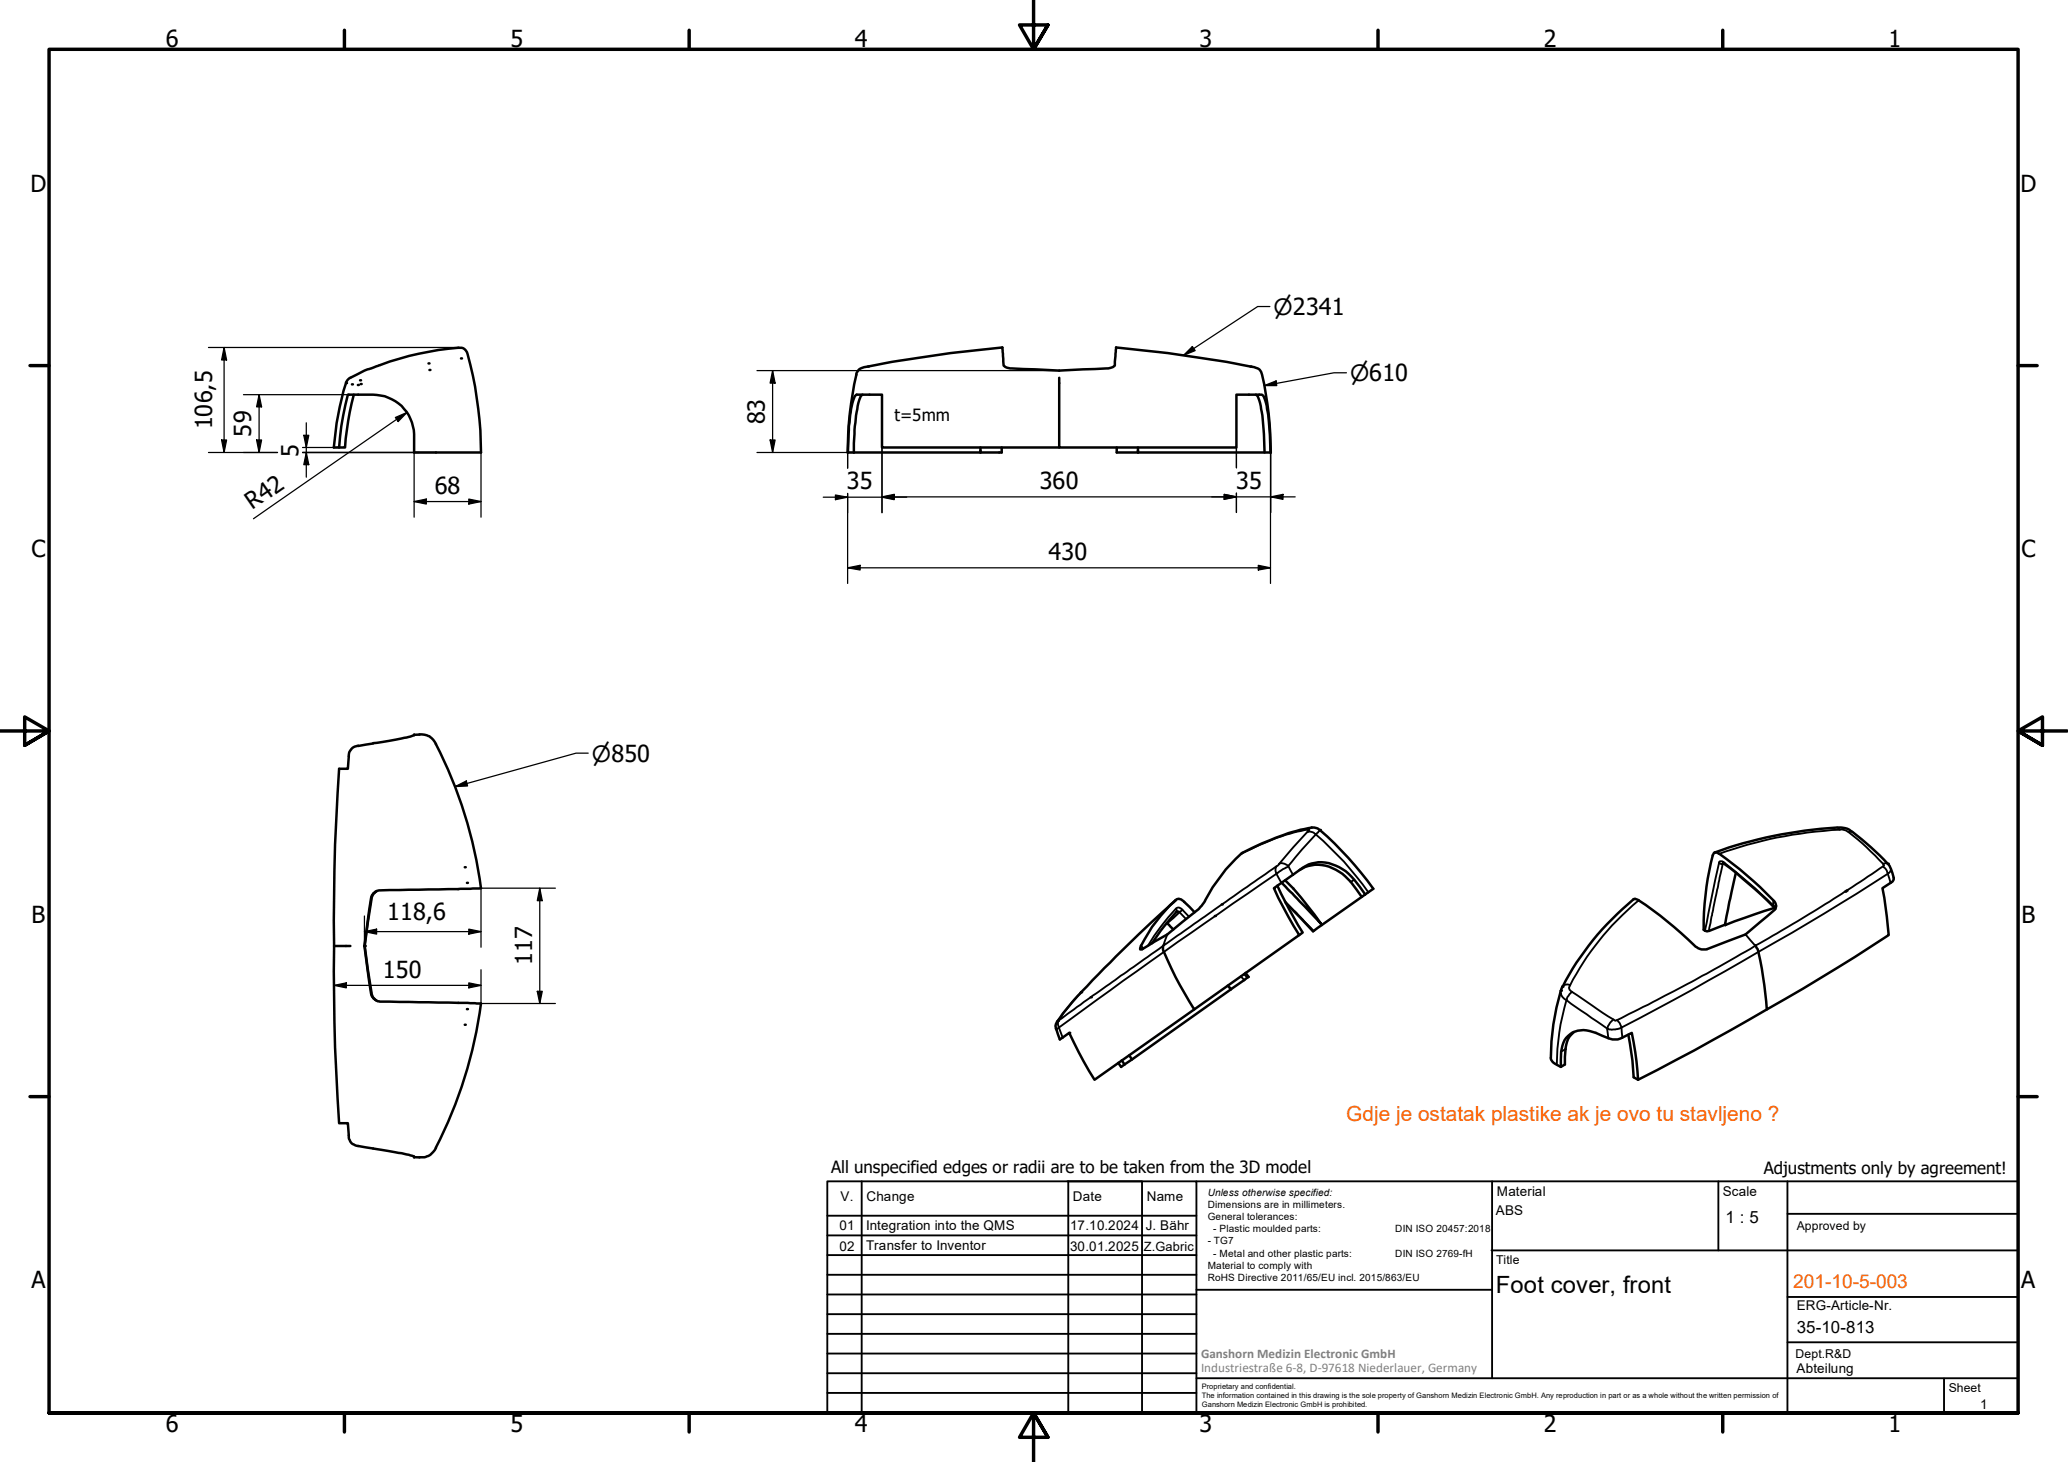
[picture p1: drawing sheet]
<svg xmlns="http://www.w3.org/2000/svg" width="420mm" height="297mm" viewBox="0 0 420 297" stroke-linecap="round" stroke-linejoin="round" font-family="sans-serif">
<!-- layer: Visible (ISO) -->
<g fill="none" stroke="#000" stroke-width=".51">
<path d="M70.7 77.1l3.3-1.8 1.6-.5a64.1 64.1 0 0 1 18.2-4.1 1.67 1.67 0 0 1 1.2 1.2 80.1 80.1 0 0 1 2.7 20h-13.6v-1.9a8.6 8.6 0 0 0-5.9-9.5 19.1 19.1 0 0 0-5.4-.3h-2.1a58.3 58.3 0 0 0-1.8 10.7h-1.1a55.2 55.2 0 0 1 2.7-13.5zM215.2 76.8v14.1h36v-10.7h5.1a3.7 3.7 0 0 1 1.1 2.9l.3 1.3 .2 3 .2 4.5M71.9 80.2l-1.2 5.3-.6 5.4h-1.2M173.5 91.9h-1.2a63.8 63.8 0 0 1 1.9-16.3 2.25 2.25 0 0 1 2.1-1.1 290.3 290.3 0 0 1 27.3-3.9l.3 3.6a1.64 1.64 0 0 0 1.6 .7l2.5 .1a113.3 113.3 0 0 0 17.7-.3l.5-.2 .3-.3 .3-3.6a273.9 273.9 0 0 1 28.3 4.1 1.58 1.58 0 0 1 1.3 1.4 66.5 66.5 0 0 1 1.7 15.8M175.3 80.2a3.7 3.7 0 0 0-1.1 2.9l-.1 .6a44.1 44.1 0 0 0-.6 8.2M199.2 90.9v1v-.3M203.5 90.9v1h-30M215.2 90.9h-36v-10.7h-5.1a3.4 3.4 0 0 0-1.1 2.3l-.2 1.2a44.1 44.1 0 0 0-.5 8.2M226.9 90.9v1h31.2M231.2 90.9v1v-.3M255.1 80.2a3.7 3.7 0 0 1 1.1 2.9l.3 1.3 .2 3 .2 4.5M72.8 151.5a2.06 2.06 0 0 0-1.9 2.2l-.2 2.5h-1.8l-.3 5.1a417.1 417.1 0 0 0-.7 30.9"/>
<path d="M75.8 151.1l-3 .5M84.1 149.3h.3a3.7 3.7 0 0 1 3.6 1l.6 .9M84.1 149.3v.1a51.9 51.9 0 0 1-8.3 1.6M84.1 149.3h.1M88.5 151.1a89.8 89.8 0 0 1 9.2 29.4l-20.5 .4a1.89 1.89 0 0 0-1.8 1.6l-1.4 9.7M259.5 179.9l2.4 4.9 2.8 4.7-.7 .5M261.1 178.9a73.8 73.8 0 0 1 7.3 8.7l-8-8.2M264 176.8a7.1 7.1 0 0 1 8 .3l1.3 .9a17.4 17.4 0 0 1 3.4 4.2M348.4 173.2a86.7 86.7 0 0 1 25.7-5.1l1.2 .3a48.6 48.6 0 0 1 8.6 7.5l.3 .6a3.8 3.8 0 0 1 .5 2.2l-.2 .4-2 1.4 .8 5.7 .4 3.8-10.3 6.6-7.1 4.3-7.3 4.2a57.8 57.8 0 0 0-2-12.4l-.4-.6M350.1 175.3l.1 .1a83.9 83.9 0 0 1 10.4 9.2l.1 .1M352.7 177.3l-2.2 10.6M67.9 192.2h3.3"/>
<path d="M67.9 192.2v10.3a368.5 368.5 0 0 0 1 25.7h1.8l.2 2.5a2.12 2.12 0 0 0 2.4 2.2l2.5 .4M74 192.2l1.4 9.6a2.05 2.05 0 0 0 1.9 1.7l20.4 .4a89.8 89.8 0 0 1-9.2 29.3M74 192.2h.1M74.1 192.2l1.4 9.6a1.84 1.84 0 0 0 1 1.4M76.5 181.2a1.86 1.86 0 0 0-1 1.3l-1.4 9.7M237 187.5l1.4 1.3M238.8 182.9a1 1 0 0 1 1.6 .2l2.3 2.2M238.8 182.9a229 229 0 0 0-22.3 22.4l-1.6 2.1a1.51 1.51 0 0 0-.3 1.8l.7 2 1.9-1.3 3 5.7 2.2 3.8 20.2-14.3M239 185.3l-2.6 3-2.3 3.3M253 197.7l.7 .8-25.2 17.8M268.4 187.6l.1 .3M277.4 181.7a15 15 0 0 0-5.3-5.5 7 7 0 0 0-7.4 .1l-5.9 4.2 2.9 5.7 2.3 3.8-21.4 15.1a63.9 63.9 0 0 1-6.3-12.4v-.6"/>
<path d="M277.4 181.7l1.6-1.1a67.9 67.9 0 0 0-11.3-12.3l-.7-.2a37.4 37.4 0 0 0-11.6 3.7l-2 1a8.4 8.4 0 0 0-3.3 2.8 44.9 44.9 0 0 0-5.6 8l-1 1.2-6.3 5.1-5.2 3h-.4l.2-.6a34 34 0 0 1 7-9.4M277.4 181.7l-10.6 7.5-5.6-5.8M350.5 187.9l-3.3 1.3h-.4l-.7-.3a49.4 49.4 0 0 1 2.1-15.6l.6-.1a69.2 69.2 0 0 1 11.8 10.1 1.17 1.17 0 0 1-.2 1.7l-5.8 4.9-7.8 2.9a2.67 2.67 0 0 1-2.5-.7 60 60 0 0 0-12.1-9.5h-.1a54.8 54.8 0 0 0-14.6 17.9M350.5 187.9h.1M350.5 187.6v.3M360.6 184.5l-10.1 3.4M227.2 215.9l.6 .9 .7-.5M227.9 215.4l.6 .9M229.4 214.4l.6 .9M249.4 200.3l.7 .7M249.9 200.7l.2 .3M317.4 200.5a43.2 43.2 0 0 0-2.2 14.8l.6 .8 1.3 .7 .8-.5 .2-3.1a4.5 4.5 0 0 1 1.7-3.5"/>
<path d="M330.8 210.2l.9 5.2 .2 3.5 .9 .5M359 205.1l-14.8 8.3-11.4 6-.3-3.8-1-5.7-1.9 .9a3.3 3.3 0 0 1-2.8 .1l-1.3-.5a6.5 6.5 0 0 0-6-.6 4.6 4.6 0 0 0-2.3 3.9l-.1 3.1M75.8 233.3l5.8 1 2.1 .5 .4 .1v.2M84.1 235.1h1.1M84.1 235v.1M88.6 233.2a3.1 3.1 0 0 1-3.4 1.9"/>
</g>
<g fill="#000">
<circle cx="70.3" cy="77.8" r=".25"/>
<circle cx="71.5" cy="78.1" r=".25"/>
<circle cx="72.7" cy="78.2" r=".25"/>
<circle cx="73.2" cy="77.3" r=".25"/>
<circle cx="73.3" cy="78" r=".25"/>
<circle cx="87.1" cy="73.8" r=".25"/>
<circle cx="87.2" cy="75.2" r=".25"/>
<circle cx="93.7" cy="72.8" r=".25"/>
<circle cx="176.3" cy="74.5" r=".25"/>
<circle cx="254.1" cy="74.5" r=".25"/>
<circle cx="94.4" cy="176.2" r=".25"/>
<circle cx="94.9" cy="179.4" r=".25"/>
<circle cx="268.2" cy="168.6" r=".25"/>
<circle cx="350.2" cy="175.4" r=".25"/>
<circle cx="383.5" cy="175.5" r=".25"/>
<circle cx="74.1" cy="192.2" r=".25"/>
<circle cx="239" cy="185.3" r=".25"/>
<circle cx="246.8" cy="186.1" r=".25"/>
<circle cx="248.2" cy="183.8" r=".25"/>
<circle cx="360.2" cy="184.1" r=".25"/>
<circle cx="374.9" cy="181.2" r=".25"/>
<circle cx="375.2" cy="181" r=".25"/>
<circle cx="94.4" cy="208.2" r=".25"/>
<circle cx="94.9" cy="205" r=".25"/>
<circle cx="214.9" cy="207.4" r=".25"/>
<circle cx="217.2" cy="209.9" r=".25"/>
<circle cx="219.6" cy="201.6" r=".25"/>
<circle cx="221.6" cy="202.6" r=".25"/>
<circle cx="317.1" cy="201.3" r=".25"/>
<circle cx="317.4" cy="200.5" r=".25"/>
</g>
<!-- layer: Visible Narrow (ISO) -->
<g fill="none" stroke="#000" stroke-width=".38">
<path d="M252.2 173.5l1-.5a43 43 0 0 1 12.6-4.4h.2l-.1 .2-3.1 3.3-2.9 3.4M259.3 176a1.61 1.61 0 0 0 0 1.5l2.4-1.6 1 1.8M259.9 175.5l-.3 .4-23.3 16.2 .9-2.2M259.9 175.5a1.84 1.84 0 0 1 1.8 .4l2.8-3.3 2.8-3.1a61.2 61.2 0 0 1 10.7 11.8M260.3 179.4l-1-1.9a1574.1 1574.1 0 0 0-44.2 31.3 1.4 1.4 0 0 1 .1-1.6M266.5 168.1l-.8 .5M268.2 168.6l-.9 .9a1.65 1.65 0 0 0-1.7-.4M275.1 178.7l-.7 .5M349.2 175.4l.8 .1-2.8 13.7M349.3 173.5a82.1 82.1 0 0 1 25.2-4.9l1 .4a48 48 0 0 1 7.1 6.5M350.1 175.3l-.1 .2 .3-.1M350.2 175.2v.2"/>
<path d="M373.3 168.1l.4 .5M376.4 169l-.8 .1M382.6 175.5l.2 .3-.1 .1-11 7.3-6.5 4-8.6 4.9-2-2.2M382.6 175.5l.4-.1 .5 .1M382.6 176a2.48 2.48 0 0 1 .9 1.5l.5-.3 .2-.7M384.1 179.4l-.6-1.9a811.8 811.8 0 0 1-54.1 31.3l-.3-.9-.6-.7M231.8 192.1l.5 .6M236.3 192.1l-21.3 15.3 2.7-3.7 1.9-2.1M238.9 184.6l.2 .4-.1 .3 .4-.1 .2 .1 .6-.5M240.2 184.8l1.4 1.4M240.2 184.8l-.2-.2a.82 .82 0 0 0-1.1 0l-3 3.6-2.7 3.9M241 186.7l-1.4-1.4-2.4 2.3"/>
<path d="M252.1 198.4l.7 .7M252.7 197.9l.7 .7M261 183.1l5.9 6.1M332.9 182.9a54 54 0 0 0-14.1 17.8l.4 .7 8.6 5.7a.49 .49 0 0 0 .7 .1l15.2-7.7 12.9-7.4M360.2 183.9l.5 .7M360.2 183.9a109.4 109.4 0 0 0-10.3-8.9 .42 .42 0 0 0-.6 .4l-2.9 13.7M360.2 183.9v.2M360.3 182.9l-.1 1M214.6 209.2l.5-.4 .8 2M215.1 207.1l-.2 .3M317.1 201.3a1.64 1.64 0 0 0 1.2 1.9 47.6 47.6 0 0 0-2 13.1M318.1 213.2l-.9 .5"/>
<path d="M319 200.1a1.42 1.42 0 0 0-1.6 .4M319.4 201.5l-.9 1-.2 .7 8.2 5.8 .3 1.9M327.8 207.1a4 4 0 0 0-1.3 1.9l.9 .2 1.5-.2 .5-.2 .2 2"/>
</g>
<!-- layer: Border (ISO) -->
<g fill="none" stroke="#000" stroke-width=".7">
<path d="M70 6.1v3.9M140 6.1v3.9M210 0v10l-2.9-4.9h5.8l-2.9 4.9 2.9-4.9M280 6.1v3.9M350 6.1v3.9M6.1 74.3h3.9M410 74.3h3.9M0 148.5h10l-5-2.8v5.7l5-2.9-5 2.9M420 148.5h-10l5-2.8v5.7l-5-2.9 5 2.9M6.1 222.8h3.9M410 222.8h3.9M10 287.1v-277.1h400v277.1h-400h400"/>
<path d="M70 287.1v3.8M140 287.1v3.8M212.9 292l-2.9-4.9 2.9 4.9h-5.8l2.9-4.9v9.9M280 287.1v3.8M350 287.1v3.8"/>
</g>
<!-- layer: TitleBlock -->
<g fill="none" stroke="#000" stroke-width=".38">
<path d="M168.1 251h75M168.1 247h75M168.1 255h75M168.1 259h75M175.1 240v47M216.9 240h15M217 240v47M232 240v47M243.1 240.1v46.9h-75v-47h241.9v47.1h-167M303 254h107M303.1 240v40M349.1 240v14"/>
<path d="M363.2 240v47.1M363.2 246.6h46.8M168.1 271h75M168.1 263h75M168.1 267h75M168.1 275h75M168.1 279h75M243.1 262.1h60M363.2 272.7h46.8M363.2 263.5h46.8M168.1 283h75M216.9 287h15"/>
<path d="M243.1 280h166.9M395 280.1v7"/>
</g>
<!-- layer: Dimension (ISO) -->
<g fill="none" stroke="#000" stroke-width=".25">
<path d="M42.4 70.6h51M45.5 70.6v21.3M45.5 70.6l.5 2.5h-1zM153.8 75.3h61.4M157 75.3v16.6M157 75.3l.5 2.5h-1zM42.4 91.9h14M45 89.4h1l-.5 2.5zM49.5 80.2h21.4M52.1 89.4h1l-.5 2.5zM52.6 80.2v11.7M52.6 80.2l.5 2.5h-1z"/>
<path d="M61.5 91.9h27.1M61.5 90.9h7.4M61.7 88.4h1l-.5 2.5zM62.2 85.9v11.1M62.2 91.9l.5 2.5h-1zM80.3 84.8l2.4-1-1.8 1.8zM82.7 83.8l-31.2 21.6M84.1 91.9v13.2M97.7 91.9v13.2M153.8 91.9h19.6M156.5 89.4h1l-.5 2.5zM172.2 91.9v3.2"/>
<path d="M179.2 90.9v13.3M251.2 90.9v4.1M258.1 91.9v26.6M258.2 91.9v12.2M84.1 101.9l2.5-.5v1zM84.1 101.9h13.6M95.2 101.4l2.5 .5-2.5 .5zM167.3 101h16.9M169.7 100.6l2.5 .4-2.5 .5zM172.2 115.4l2.6-.5v.9zM172.2 115.4h85.9M172.2 100.3v18.2"/>
<path d="M179.2 101l2.5-.4v.9zM179.2 101l2.5-.6v1zM179.2 101h83.9M248.7 100.4l2.5 .6-2.5 .5zM248.7 100.4l2.5 .6-2.5 .4zM251.2 100.2v3.9M255.7 114.9l2.4 .5-2.4 .4zM258.2 101l2.5-.6v1.1zM67.9 192.2v11.2M74 189.3l2.5-.5v1zM74 189.3h23.7M74 186.1v6.1"/>
<path d="M95.2 188.8l2.5 .5-2.5 .5zM95.2 199.7l2.5 .5-2.5 .5zM97.7 197v6.9h15.1M109.7 180.5v23.4M109.7 180.5l.5 2.5h-1zM112.8 180.5h-15.1v12M67.9 200.2l2.5-.5v1zM67.9 200.2h29.8M109.2 201.4h1l-.5 2.5z"/>
</g>
<g fill="#000">
<path d="M45.5 70.6l.5 2.5h-1zM157 75.3l.5 2.5h-1zM45 89.4h1l-.5 2.5zM52.1 89.4h1l-.5 2.5zM52.6 80.2l.5 2.5h-1zM61.7 88.4h1l-.5 2.5zM62.2 91.9l.5 2.5h-1zM80.3 84.8l2.4-1-1.8 1.8zM156.5 89.4h1l-.5 2.5zM84.1 101.9l2.5-.5v1zM95.2 101.4l2.5 .5-2.5 .5zM169.7 100.6l2.5 .4-2.5 .5z"/>
<path d="M172.2 115.4l2.6-.5v.9zM179.2 101l2.5-.4v.9zM179.2 101l2.5-.6v1zM248.7 100.4l2.5 .6-2.5 .5zM248.7 100.4l2.5 .6-2.5 .4zM255.7 114.9l2.4 .5-2.4 .4zM258.2 101l2.5-.6v1.1zM67.9 200.2l2.5-.5v1zM74 189.3l2.5-.5v1zM95.2 188.8l2.5 .5-2.5 .5zM109.7 180.5l.5 2.5h-1zM95.2 199.7l2.5 .5-2.5 .5z"/>
<path d="M109.2 201.4h1l-.5 2.5z"/>
</g>
<!-- layer: Symbol (ISO) -->
<path d="M240.5 72.2l1.8-1.8 .5 .8zM256.9 78.3l2.4-.9 .1 .9zM258 62.3h-2.5l-15 9.9M273.6 75.7h-2.6l-14.1 2.6M92.5 159.8l2.2-1.1 .3 1zM119.5 153h-2.5l-24.5 6.8" fill="none" stroke="#000" stroke-width=".25"/>
<path d="M240.5 72.2l1.8-1.8 .5 .8zM256.9 78.3l2.4-.9 .1 .9zM92.5 159.8l2.2-1.1 .3 1z" fill="#000"/>
<g font-size="4.8">
<text x="33.7" y="9.6">6</text>
<text x="103.7" y="9.6">5</text>
<text x="173.7" y="9.6">4</text>
<text x="243.7" y="9.6">3</text>
<text x="313.7" y="9.6">2</text>
<text x="383.7" y="9.6">1</text>
<text x="6.2" y="38.9">D</text>
<text x="410.5" y="38.9">D</text>
<text x="43.1" y="87.2" transform="rotate(-90 43.1 87.2)">106,5</text>
<text x="51.1" y="88.7" transform="rotate(-90 51.1 88.7)">59</text>
<text x="155.4" y="86.2" transform="rotate(-90 155.4 86.2)">83</text>
<text x="60.6" y="92.8" transform="rotate(-90 60.6 92.8)">5</text>
<text x="88.3" y="100.3">68</text>
<text x="172.1" y="99.4">35</text>
<text x="211.3" y="99.3">360</text>
<text x="251.1" y="99.4">35</text>
<text x="51.2" y="103.7" transform="rotate(-35 51.2 103.7)">R42</text>
<text x="6.4" y="113.1">C</text>
<text x="213" y="113.7">430</text>
<text x="410.7" y="113.1">C</text>
<text x="6.4" y="187.4">B</text>
<text x="78.7" y="186.9">118,6</text>
<text x="410.7" y="187.4">B</text>
<text x="108.1" y="196.1" transform="rotate(-90 108.1 196.1)">117</text>
<text x="77.8" y="198.6">150</text>
<text x="6.4" y="261.7">A</text>
<text x="303.9" y="262.7">Foot cover, front</text>
<text x="410.7" y="261.7">A</text>
<text x="33.7" y="290.9">6</text>
<text x="103.7" y="290.9">5</text>
<text x="173.7" y="290.9">4</text>
<text x="243.7" y="290.9">3</text>
<text x="313.7" y="290.9">2</text>
<text x="383.7" y="290.9">1</text>
</g>
<g font-size="4.6">
<text x="258.8" y="64.1">⌀2341</text>
<text x="274.3" y="77.5">⌀610</text>
<text x="120.3" y="154.8">⌀850</text>
</g>
<text font-size="4.2" fill="#ff6200" x="273.5" y="227.7">Gdje je ostatak plastike ak je ovo tu stavljeno ?</text>
<text font-size="3.9" fill="#ff6200" x="364.3" y="261.6">201-10-5-003</text>
<g font-size="3.4">
<text x="181.7" y="85.5">t=5mm</text>
<text x="168.8" y="238.4">All unspecified edges or radii are to be taken from the 3D model</text>
<text x="358.3" y="238.6">Adjustments only by agreement!</text>
<text x="350.6" y="248.5">1 : 5</text>
<text x="365.1" y="270.9">35-10-813</text>
</g>
<g font-size="2.7">
<text x="170.8" y="244">V.</text>
<text x="176" y="244">Change</text>
<text x="218" y="244">Date</text>
<text x="233" y="244">Name</text>
<text x="304.1" y="243">Material</text>
<text x="350" y="243.1">Scale</text>
<text x="170.6" y="249.9">01</text>
<text x="176" y="249.9">Integration into the QMS</text>
<text x="217.4" y="250">17.10.2024</text>
<text x="232.8" y="250">J. Bähr</text>
<text x="303.9" y="246.8">ABS</text>
<text x="170.6" y="254.2">02</text>
<text x="176" y="254">Transfer to Inventor</text>
<text x="217.4" y="254.2">30.01.2025</text>
<text x="365.1" y="266.1">ERG-Article-Nr.</text>
<text x="365" y="279">Abteilung</text>
<text x="402.3" y="286.2">1</text>
</g>
<g font-size="2.7" fill="#808080">
<text x="244" y="275.8">Ganshorn Medizin Electronic GmbH</text>
<text x="244" y="278.7">Industriestraße 6-8, D-97618 Niederlauer, Germany</text>
</g>
<text font-size="2.6" x="232.4" y="254.2">Z.Gabric</text>
<g font-size="2.5">
<text x="365.1" y="249.9">Approved by</text>
<text x="304" y="256.8">Title</text>
<text x="364.8" y="275.8">Dept.R&amp;D</text>
<text x="395.9" y="282.9">Sheet</text>
</g>
<g font-size="2">
<text x="245.4" y="242.9">Unless otherwise specified:</text>
<text x="245.4" y="245.4">Dimensions are in millimeters.</text>
<text x="245.4" y="247.9">General tolerances:</text>
<text x="246.5" y="250.4">- Plastic moulded parts:</text>
<text x="283.5" y="250.4">DIN ISO 20457:2018</text>
<text x="245.4" y="252.8">- TG7</text>
<text x="245.4" y="257.9">Material to comply with</text>
<text x="246.5" y="255.4">- Metal and other plastic parts:</text>
<text x="283.5" y="255.4">DIN ISO 2769-fH</text>
<text x="245.4" y="260.3">RoHS Directive 2011/65/EU incl. 2015/863/EU</text>
</g>
<g font-size="1.5">
<text x="244.2" y="282.2">Proprietary and confidential.</text>
<text x="244.2" y="284">The information contained in this drawing is the sole property of Ganshorn Medizin Electronic GmbH. Any reproduction in part or as a whole without the written permission of</text>
<text x="244.2" y="285.8">Ganshorn Medizin Electronic GmbH is prohibited.</text>
</g>
</svg>
